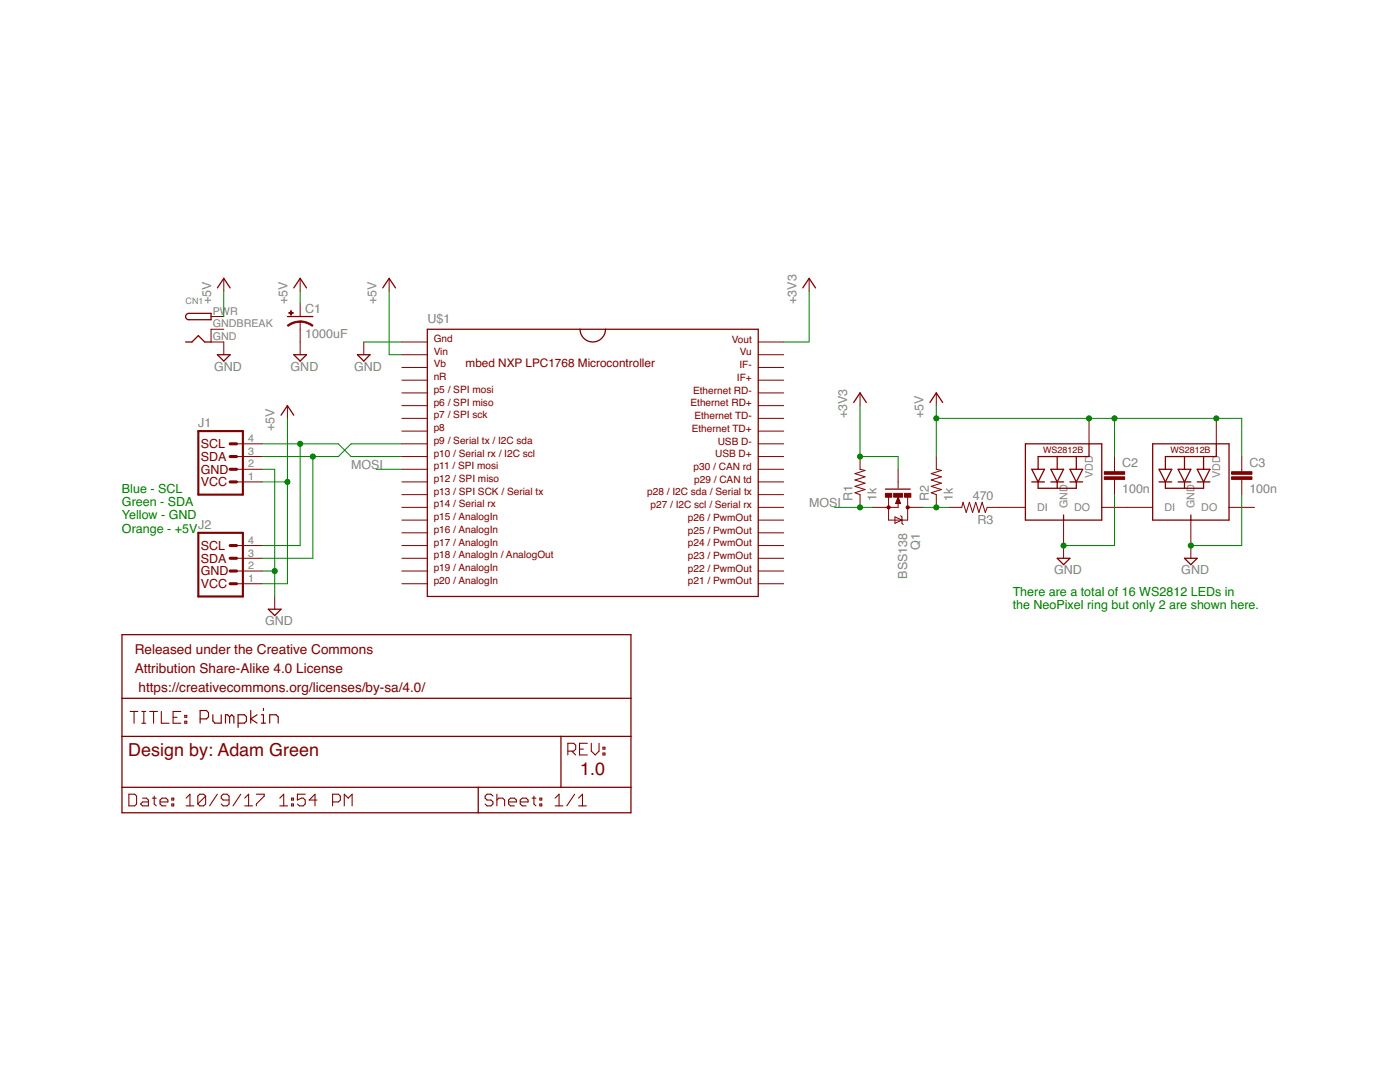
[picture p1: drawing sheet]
<svg xmlns="http://www.w3.org/2000/svg" width="279mm" height="216mm" viewBox="0 0 279 216" stroke-linecap="round" stroke-linejoin="round" font-family="sans-serif">
<g fill="none" stroke="#800000" stroke-width=".25">
<path d="M43.4 57.4l1.3-1.9 1.2 1.9M58.6 57.4l1.3-1.9 1.3 1.9M76.4 57.4l1.3-1.9 1.2 1.9M160.2 57.4l1.3-1.9 1.3 1.9M37 68.2h1.3l1.3-1.2 1.3 1.2h1.2M37.3 62.7l.4-.2h4.4v1.3h-4.4a.63 .63 0 0 1-.6-.4 .63 .63 0 0 1 .2-.7zM43.4 70.8h2.5l-1.2 1.3zM57.4 63.2h5M58.6 70.8h2.6l-1.3 1.3zM71.3 70.8h2.6l-1.3 1.3zM85.3 65.7h66v53.3h-66zM115.8 65.7a2.54 2.54 0 0 0 2.5 2.5 2.54 2.54 0 0 0 2.5-2.5"/>
<path d="M56.1 82.8l1.3-1.9 1.2 1.9M170.4 80.3l1.2-1.9 1.3 1.9M176.7 97.6h5M185.6 80.3l1.3-1.9 1.2 1.9M204.6 88.6h15.3v15.2h-15.3zM205.9 93.6h2.5l-1.2 2.6zM205.9 96.2h2.5M207.2 96.2v1.2h7.6v-1.2M209.7 93.6h2.6l-1.3 2.6zM209.7 96.2h2.6M211 91.1v2.5M211 96.2v1.2"/>
<path d="M213.5 93.6h2.6l-1.3 2.6zM213.5 96.2h2.6M214.8 91.1v2.5M217.3 88.6v2.5h-10.1v2.5M230 88.6h15.3v15.2h-15.3zM231.3 93.6h2.5l-1.2 2.6zM231.3 96.2h2.5M232.6 96.2v1.2h7.6v-1.2M235.1 93.6h2.6l-1.3 2.6zM235.1 96.2h2.6M236.4 91.1v2.5M236.4 96.2v1.2"/>
<path d="M238.9 93.6h2.6l-1.3 2.6zM238.9 96.2h2.6M240.2 91.1v2.5M242.7 88.6v2.5h-10.1v2.5M211 111.4h2.5l-1.2 1.3zM212.3 102.8v1M236.4 111.4h2.5l-1.2 1.3zM237.7 102.8v1M24.3 126.6h101.6v35.6h-101.6zM24.3 139.3h101.6M53.6 121.6h2.5l-1.3 1.2zM24.3 146.9h101.6"/>
<path d="M24.3 157.1h101.6M95.4 157.1v5.1M112 146.9v10.2"/>
</g>
<g fill="none" stroke="#800000" stroke-width=".2">
<path d="M44.7 55.5v2.6M59.9 55.5v2.6M77.7 55.5v2.6M161.5 55.5v2.6M42.1 63.2h2.6M44.7 65.7h-2.6v2.5h2.6v2.6M59.9 60.6v2.6M59.9 64.2v6.6M72.6 68.2v2.6M80.2 68.2h5.1M80.2 70.8h5.1M80.2 73.3h5.1"/>
<path d="M80.2 75.9h5.1M80.2 78.4h5.1M151.3 68.2h5.1M151.3 70.8h5.1M151.3 73.3h5.1M151.3 75.9h5.1M151.3 78.4h5.1M171.6 78.4v2.5M186.9 78.4v2.5M47.2 88.6h5.1M47.2 91.1h5.1M47.2 93.6h5.1"/>
<path d="M47.2 96.2h5.1M57.4 80.9v2.6M80.2 80.9h5.1M80.2 83.5h5.1M80.2 86h5.1M80.2 88.6h5.1M80.2 91.1h5.1M80.2 93.6h5.1M80.2 96.2h5.1M80.2 98.7h5.1M151.3 80.9h5.1M151.3 83.5h5.1"/>
<path d="M151.3 86h5.1M151.3 88.6h5.1M151.3 91.1h5.1M151.3 93.6h5.1M151.3 96.2h5.1M151.3 98.7h5.1M171.6 91.1v2.5l1 .3-2 .6 2 .6-2 .7 2 .6-2 .6 2 .7-2 .6 1 .4v2.5M177.3 99.2v4.6h3.8v-4.5M179.2 93.6v3.8M179.2 99.2l.5 1.3h-1zM186.9 91.1v2.5l1 .3-2.1 .6 2.1 .6-2.1 .7 2.1 .6-2.1 .6 2.1 .7-2.1 .6 1.1 .4v2.5M217.3 83.5v5.1"/>
<path d="M222.4 91.1v3M222.4 95.7v3M242.7 83.5v5.1M247.8 91.1v3M247.8 95.7v3M47.2 108.9h5.1M47.2 111.4h5.1M47.2 113.9h5.1M47.2 116.5h5.1M54.8 119v2.6M80.2 101.2h5.1M80.2 103.8h5.1"/>
<path d="M80.2 106.3h5.1M80.2 108.9h5.1M80.2 111.4h5.1M80.2 113.9h5.1M80.2 116.5h5.1M151.3 101.2h5.1M151.3 103.8h5.1M151.3 106.3h5.1M151.3 108.9h5.1M151.3 111.4h5.1M151.3 113.9h5.1M151.3 116.5h5.1"/>
<path d="M178.6 103.1l1.4 .7-1.4 .6zM179.2 100.4v.8h-5M179.7 102.9l.3 .2v1.3l.3 .3M181.1 101.2h3.2M189.4 101.2h2.5l.3-1 .6 2.1 .7-2.1 .6 2.1 .6-2.1 .7 2.1 .6-2.1 .6 2.1 .4-1.1h7.6M212.3 103.8v7.6M219.9 101.2h10.1M237.7 103.8v7.6M245.3 101.2h5.1"/>
</g>
<g fill="#800000" stroke="#800000" stroke-width=".2">
<path d="M59.9 64l1.4 .3 1.2 .6-.2 .2-1.4-.7-1-.1z" fill-rule="evenodd"/>
<path d="M57.3 64.9l1.2-.6 1.4-.2v.2l-1 .1-1.4 .7z" fill-rule="evenodd"/>
<circle cx="177.3" cy="101.2" r=".32"/>
<circle cx="181.1" cy="101.2" r=".32"/>
</g>
<g fill="#800000" stroke="#800000" stroke-width=".2">
<path d="M57.6 62.4h.9v.1h-.9z"/>
<path d="M58 62h.1v.9h-.1z"/>
<path d="M176.7 98.4h1.3v.8h-1.3z"/>
<path d="M180.5 98.4h1.3v.8h-1.3z"/>
<path d="M178.4 98.4h1.7v.8h-1.7z"/>
<path d="M220.4 95.1h4.1v.6h-4.1z"/>
<path d="M220.4 94.1h4.1v.5h-4.1z"/>
<path d="M245.8 95.1h4.1v.6h-4.1z"/>
<path d="M245.8 94.1h4.1v.5h-4.1z"/>
</g>
<path d="M179.2 100.1v.3h-.2l.2-.9 .3 .9" fill="none" stroke="#800000" stroke-width=".32"/>
<g fill="none" stroke="#800000" stroke-width=".21">
<path d="M25.7 158.5h1.2l.4 .4v1.5l-.4 .4h-1.2zM26 142h1.5M26.8 142v2.3M28.3 142h.8M28.3 144.3h.8M28.4 159.3h.8l.4 .3v1.2h-1.2l-.4-.4 .4-.4h1.2M28.7 142v2.3M29.9 142h1.5M30.4 159.3h.8M30.6 142v2.3M30.8 158.9v1.5l.4 .4M32.2 142v2.3h1.6"/>
<path d="M34.3 159.3h.4v.3h-.4zM34.5 143.1h.8M36.1 142h-1.6v2.3h1.6M36.9 143.9h.4v.4h-.4zM36.9 142.7h.4v.4h-.4zM37.1 159.3l.8-.8v2.3M41 158.9v1.5l-.4 .4h-.7l-.4-.4M41 158.9l-.4-.4h-.7l-.4 .4v1.5M41 158.9l-1.5 1.5M43.4 158.5l-1.6 2.3M45.7 159.6h-1.2l-.3-.3v-.4l.3-.4h.8l.4 .4v1.5l-.4 .4h-.8l-.3-.4M48 158.5l-1.5 2.3"/>
<path d="M48.8 159.3l.8-.8v2.3M51.2 158.5h1.5v.4l-1.5 1.5v.4M55.8 159.3l.8-.8v2.3M58.2 159.3h.4v.3h-.4zM60.9 158.5h-1.5v1.1l.7-.3h.4l.4 .3v.8l-.4 .4h-.7l-.4-.4M63.2 159.6h-1.5l1.2-1.1v2.3M98.4 158.9l-.4-.4h-.8l-.4 .4v.4l.4 .3h.8l.4 .4v.4l-.4 .4h-.8l-.4-.4M99.2 159.6l.3-.3h.8l.4 .3v1.2M99.2 158.5v2.3M106.2 159.3h.8M106.6 158.9v1.5l.4 .4M107.7 159.3h.4v.3h-.4z"/>
<path d="M110.8 159.3l.8-.8v2.3M113.3 149.9h1.2l.4-.4v-.8l-.4-.4h-1.2v2.3M114.1 149.9l.8 .7M114.7 158.5l-1.6 2.3M115.5 159.3l.7-.8v2.3M115.7 149.5h.7M117.2 148.3h-1.5v2.3h1.5M118 148.3v1.6l.8 .7 .7-.7v-1.6M120.3 150.3h.4v.3h-.4zM120.3 149.1h.4v.4h-.4zM31.9 160h1.6v-.4l-.4-.3h-.8l-.4 .3v.8l.4 .4h.8M34.3 160.4h.4v.4h-.4z"/>
<path d="M37.1 160.8h1.6M48.8 160.8h1.6M55.8 160.8h1.6M58.2 160.4h.4v.4h-.4zM66.4 160h1.1l.4-.4v-.7l-.4-.4h-1.1v2.3M68.7 160.8v-2.3l.8 .8 .8-.8v2.3M101.5 160h1.6v-.4l-.4-.3h-.8l-.4 .3v.8l.4 .4h.8M103.8 160h1.6v-.4l-.4-.3h-.8l-.4 .3v.8l.4 .4h.8M107.7 160.4h.4v.4h-.4zM110.8 160.8h1.6M115.5 160.8h1.5"/>
</g>
<path d="M39.9 143.4h1.3l.4-.4v-.8l-.4-.4h-1.3v2.5M42.5 142.6v1.3l.4 .4h1.3v-1.7M45.8 143l-.4-.4h-.4v1.7M45.8 143v1.3M45.8 143l.4-.4 .5 .4v1.3M47.5 144.3h1.3l.4-.4v-.9l-.4-.4h-1.3v2.5M50 141.8v2.5M51.3 142.6l-1.3 .8 1.3 .9M52.2 144.3h.8M52.2 142.6h.4v1.7M52.6 141.4v.4M53.8 144.3v-1.7h1.3l.4 .4v1.3" fill="none" stroke="#800000" stroke-width=".23"/>
<path d="M39.6 86h8.9v12.7h-8.9zM39.6 106.3h8.9v12.7h-8.9z" fill="none" stroke="#800000" stroke-width=".42"/>
<path d="M45.9 91.1h1.3M45.9 93.6h1.3M45.9 96.2h1.3M45.9 88.6h1.3M45.9 111.4h1.3M45.9 113.9h1.3M45.9 116.5h1.3M45.9 108.9h1.3" fill="none" stroke="#800000" stroke-width=".61"/>
<g fill="none" stroke="#008000" stroke-width=".2">
<path d="M44.7 58.1v5.1M59.9 58.1v2.5M77.7 58.1v12.7h2.5M161.5 58.1v10.1h-5.1M72.6 68.2h7.6M52.3 93.6h2.5v25.4M52.3 88.6h15.2l2.6 2.5h10.1M52.3 96.2h5.1M57.4 83.5v33h-5.1M59.9 88.6v20.3h-7.6M62.4 91.1v20.3h-10.1M75.1 93.6h5.1"/>
<path d="M80.2 88.6h-10.1l-2.6 2.5h-15.2M171.6 80.9v10.2h7.6v2.5M186.9 83.5h60.9v7.6M186.9 80.9v10.2M222.4 83.5v7.6M222.4 98.7v10.2h-10.1M247.8 98.7v10.2h-10.1M52.3 113.9h2.5M166.6 101.2h7.6M184.3 101.2h5.1"/>
</g>
<g fill="#008000" stroke="#008000" stroke-width=".2">
<circle cx="212.3" cy="108.9" r=".51"/>
<circle cx="237.7" cy="108.9" r=".51"/>
<circle cx="54.8" cy="113.9" r=".51"/>
<circle cx="171.6" cy="91.1" r=".51"/>
<circle cx="242.7" cy="83.5" r=".51"/>
<circle cx="217.3" cy="83.5" r=".51"/>
<circle cx="186.9" cy="83.5" r=".51"/>
<circle cx="222.4" cy="83.5" r=".51"/>
<circle cx="57.4" cy="96.2" r=".51"/>
<circle cx="171.6" cy="101.2" r=".51"/>
<circle cx="186.9" cy="101.2" r=".51"/>
<circle cx="62.4" cy="91.1" r=".51"/>
<circle cx="59.9" cy="88.6" r=".51"/>
</g>
<g font-size="3.6" fill="#800000">
<text x="25.6" y="150.8">Design by: Adam Green</text>
<text x="115.8" y="154.6">1.0</text>
</g>
<g font-size="2.7" fill="#800000">
<text x="26.9" y="130.4">Released under the Creative Commons</text>
<text x="26.9" y="134.3">Attribution Share-Alike 4.0 License</text>
<text x="27.6" y="138.1">https://creativecommons.org/licenses/by-sa/4.0/</text>
</g>
<g font-size="2.5" fill="#808080">
<text x="42.1" y="60.6" transform="rotate(-90 42.1 60.6)">+5V</text>
<text x="57.4" y="60.6" transform="rotate(-90 57.4 60.6)">+5V</text>
<text x="60.9" y="62.5">C1</text>
<text x="75.1" y="60.6" transform="rotate(-90 75.1 60.6)">+5V</text>
<text x="85.3" y="64.4">U$1</text>
<text x="158.9" y="60.6" transform="rotate(-90 158.9 60.6)">+3V3</text>
<text x="60.9" y="67.4">1000uF</text>
<text x="42.8" y="74">GND</text>
<text x="58" y="74">GND</text>
<text x="70.7" y="74">GND</text>
<text x="169.1" y="83.5" transform="rotate(-90 169.1 83.5)">+3V3</text>
<text x="184.3" y="83.5" transform="rotate(-90 184.3 83.5)">+5V</text>
<text x="39.6" y="85.3">J1</text>
<text x="54.8" y="86" transform="rotate(-90 54.8 86)">+5V</text>
<text x="70.1" y="93.6">MOSI</text>
<text x="223.9" y="93.2">C2</text>
<text x="249.3" y="93.2">C3</text>
<text x="161.5" y="101.2">MOSI</text>
<text x="170.1" y="100" transform="rotate(-90 170.1 100)">R1</text>
<text x="174.9" y="100" transform="rotate(-90 174.9 100)">1k</text>
<text x="185.4" y="100" transform="rotate(-90 185.4 100)">R2</text>
<text x="190.2" y="100" transform="rotate(-90 190.2 100)">1k</text>
<text x="194.1" y="99.7">470</text>
<text x="223.9" y="98.3">100n</text>
<text x="249.3" y="98.3">100n</text>
<text x="39.6" y="105.6">J2</text>
<text x="195.1" y="104.5">R3</text>
<text x="183.6" y="109.6" transform="rotate(-90 183.6 109.6)">Q1</text>
<text x="181" y="115.5" transform="rotate(-90 181 115.5)">BSS138</text>
<text x="210.4" y="114.6">GND</text>
<text x="235.8" y="114.6">GND</text>
<text x="52.9" y="124.7">GND</text>
</g>
<g font-size="2.5" fill="#800000">
<text x="40.1" y="89.4">SCL</text>
<text x="40.1" y="92">SDA</text>
<text x="40.1" y="94.5">GND</text>
<text x="40.1" y="97.1">VCC</text>
<text x="40.1" y="112.3">SDA</text>
<text x="40.1" y="109.8">SCL</text>
<text x="40.1" y="114.8">GND</text>
<text x="40.1" y="117.4">VCC</text>
</g>
<g font-size="2.5" fill="#008000">
<text x="24.3" y="98.3">Blue - SCL</text>
<text x="24.3" y="101">Green - SDA</text>
<text x="24.3" y="103.7">Yellow - GND</text>
<text x="24.3" y="106.3">Orange - +5V</text>
<text x="202.1" y="118.9">There are a total of 16 WS2812 LEDs in</text>
<text x="202.1" y="121.6">the NeoPixel ring but only 2 are shown here.</text>
</g>
<text font-size="2.3" fill="#800000" x="92.9" y="73.3">mbed NXP LPC1768 Microcontroller</text>
<g font-size="2.1" fill="#808080">
<text x="42.5" y="62.8">PWR</text>
<text x="42.5" y="65.3">GNDBREAK</text>
<text x="42.5" y="67.9">GND</text>
<text x="49.5" y="88.2">4</text>
<text x="49.5" y="95.8">1</text>
<text x="49.5" y="93.3">2</text>
<text x="49.5" y="90.7">3</text>
<text x="218.1" y="95.4" transform="rotate(-90 218.1 95.4)">VDD</text>
<text x="243.5" y="95.4" transform="rotate(-90 243.5 95.4)">VDD</text>
<text x="213" y="101.5" transform="rotate(-90 213 101.5)">GND</text>
<text x="238.4" y="101.5" transform="rotate(-90 238.4 101.5)">GND</text>
<text x="207" y="102">DI</text>
<text x="214.3" y="102">DO</text>
<text x="232.4" y="102">DI</text>
<text x="239.7" y="102">DO</text>
<text x="49.5" y="113.6">2</text>
<text x="49.5" y="111">3</text>
<text x="49.5" y="108.5">4</text>
<text x="49.5" y="116.1">1</text>
</g>
<g font-size="2" fill="#800000">
<text x="86.6" y="70.8">Vin</text>
<text x="86.6" y="68.2">Gnd</text>
<text x="146" y="68.4">Vout</text>
<text x="147.7" y="70.9">Vu</text>
<text x="86.6" y="75.9">nR</text>
<text x="86.6" y="73.3">Vb</text>
<text x="147.1" y="76">IF+</text>
<text x="147.6" y="73.5">IF-</text>
<text x="86.6" y="78.4">p5 / SPI mosi</text>
<text x="86.6" y="80.9">p6 / SPI miso</text>
<text x="86.6" y="83.5">p7 / SPI sck</text>
<text x="137.8" y="81.1">Ethernet RD+</text>
<text x="138.3" y="78.5">Ethernet RD-</text>
<text x="138.6" y="83.6">Ethernet TD-</text>
<text x="86.6" y="86">p8</text>
<text x="86.6" y="88.6">p9 / Serial tx / I2C sda</text>
<text x="138.1" y="86.2">Ethernet TD+</text>
<text x="143.2" y="88.7">USB D-</text>
<text x="86.6" y="91.1">p10 / Serial rx / I2C scl</text>
<text x="86.6" y="93.6">p11 / SPI mosi</text>
<text x="138.4" y="93.8">p30 / CAN rd</text>
<text x="142.7" y="91.2">USB D+</text>
<text x="86.6" y="96.2">p12 / SPI miso</text>
<text x="86.6" y="98.7">p13 / SPI SCK / Serial tx</text>
<text x="86.6" y="101.2">p14 / Serial rx</text>
<text x="129.2" y="98.9">p28 / I2C sda / Serial tx</text>
<text x="129.8" y="101.4">p27 / I2C scl / Serial rx</text>
<text x="138.5" y="96.3">p29 / CAN td</text>
<text x="86.6" y="103.8">p15 / AnalogIn</text>
<text x="86.6" y="106.3">p16 / AnalogIn</text>
<text x="137.3" y="106.5">p25 / PwmOut</text>
<text x="137.3" y="103.9">p26 / PwmOut</text>
<text x="86.6" y="108.9">p17 / AnalogIn</text>
<text x="86.6" y="111.4">p18 / AnalogIn / AnalogOut</text>
<text x="86.6" y="113.9">p19 / AnalogIn</text>
<text x="137.3" y="111.6">p23 / PwmOut</text>
<text x="137.3" y="109">p24 / PwmOut</text>
<text x="86.6" y="116.5">p20 / AnalogIn</text>
<text x="137.3" y="116.6">p21 / PwmOut</text>
<text x="137.3" y="114.1">p22 / PwmOut</text>
</g>
<text font-size="1.8" fill="#808080" x="37" y="60.6">CN1</text>
<g font-size="1.8" fill="#800000">
<text x="208.2" y="90.3">WS2812B</text>
<text x="233.6" y="90.3">WS2812B</text>
</g>
</svg>
